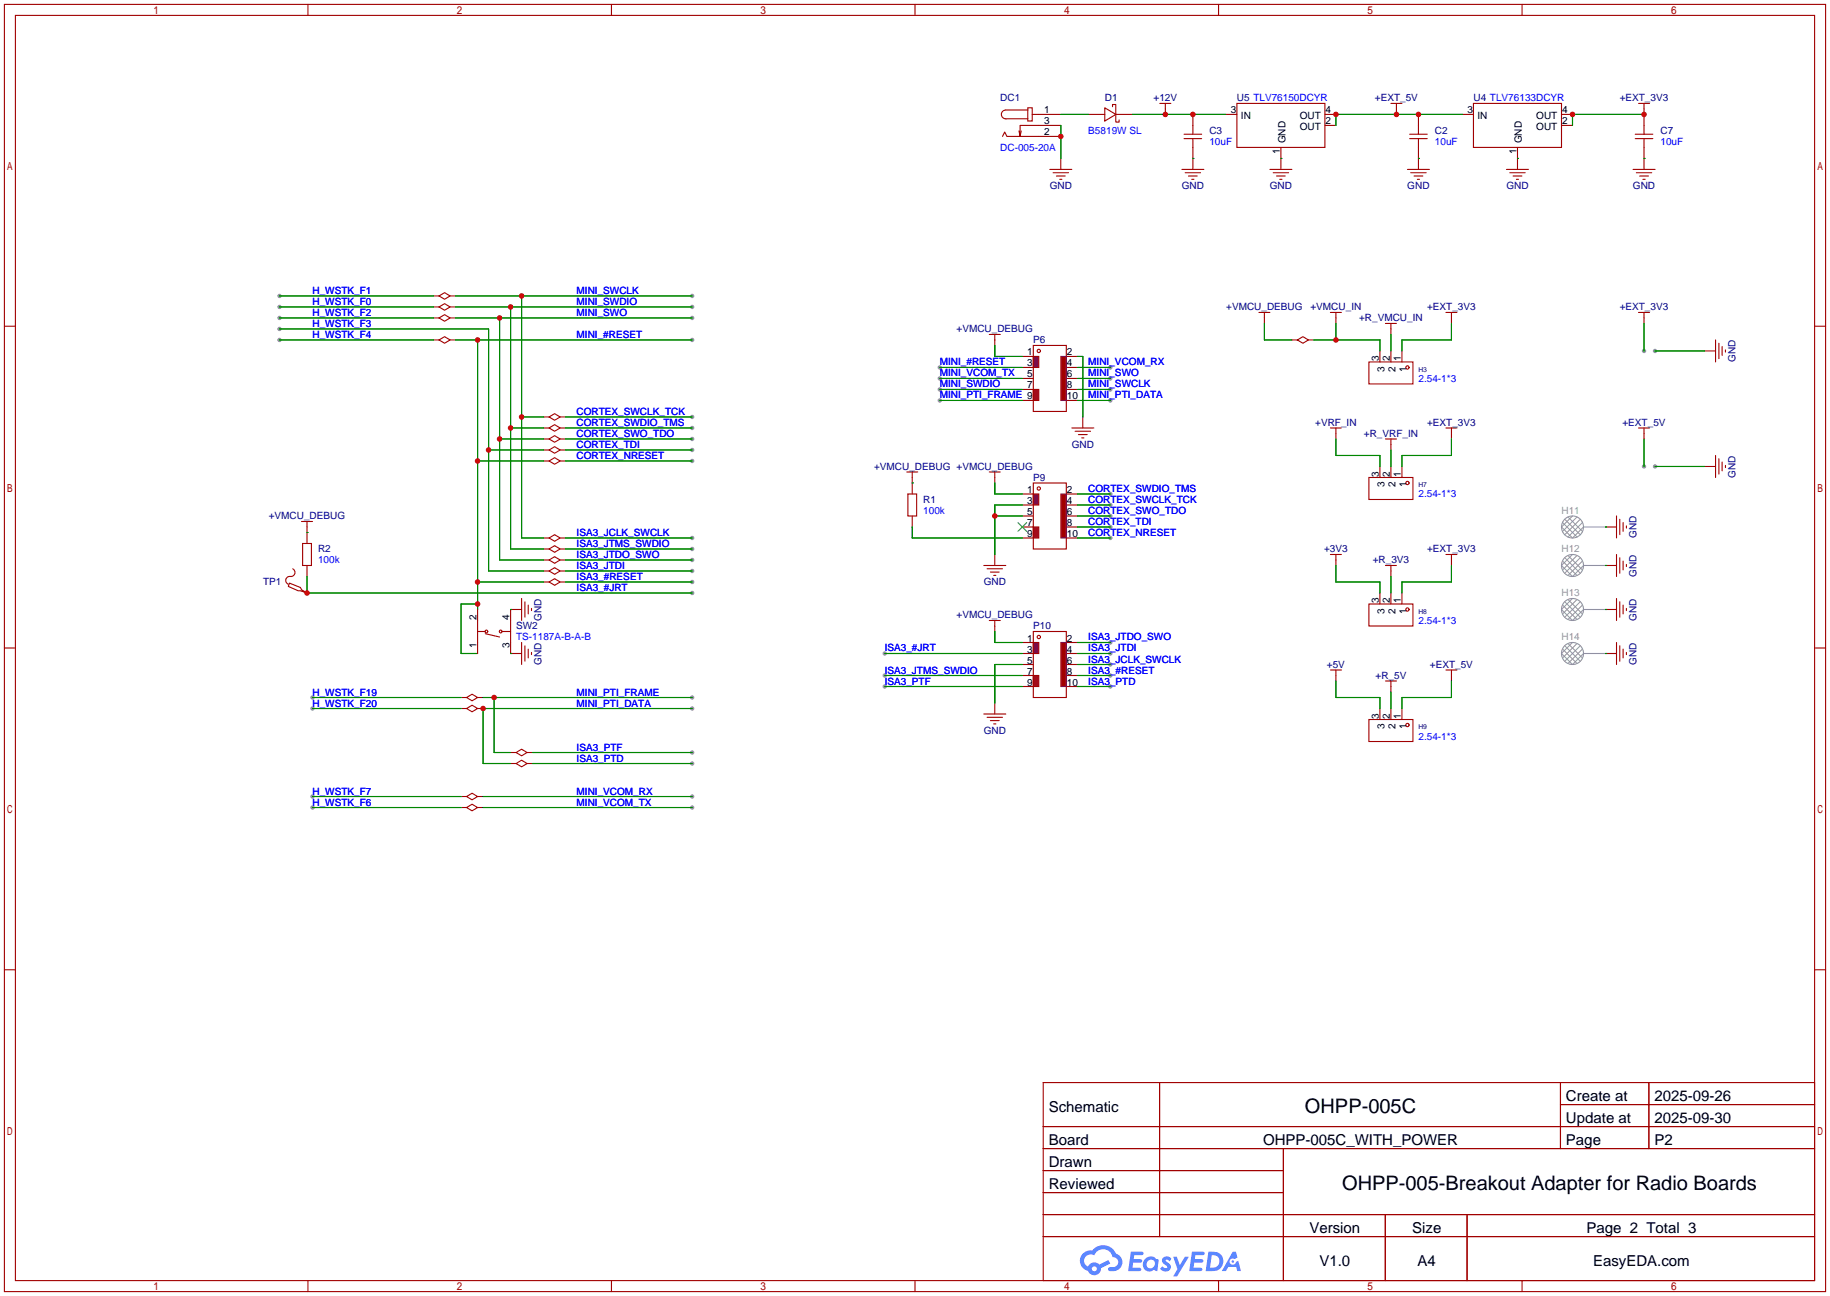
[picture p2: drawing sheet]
<svg xmlns="http://www.w3.org/2000/svg" width="422mm" height="299mm" viewBox="0 0 422 299" stroke-linecap="round" stroke-linejoin="round" font-family="sans-serif">
<g fill="#999">
<circle cx="216.9" cy="84.8" r=".51"/>
<circle cx="216.9" cy="87.4" r=".51"/>
<circle cx="216.9" cy="89.9" r=".51"/>
<circle cx="216.9" cy="92.5" r=".51"/>
<circle cx="256.3" cy="84.8" r=".51"/>
<circle cx="256.3" cy="87.4" r=".51"/>
<circle cx="256.3" cy="89.9" r=".51"/>
<circle cx="256.3" cy="92.5" r=".51"/>
<circle cx="256.3" cy="116.6" r=".51"/>
<circle cx="256.3" cy="119.1" r=".51"/>
<circle cx="256.3" cy="121.7" r=".51"/>
<circle cx="256.3" cy="124.2" r=".51"/>
<circle cx="256.3" cy="114" r=".51"/>
<circle cx="256.3" cy="150.9" r=".51"/>
<circle cx="256.3" cy="153.4" r=".51"/>
<circle cx="256.3" cy="156" r=".51"/>
<circle cx="256.3" cy="158.5" r=".51"/>
<circle cx="256.3" cy="148.3" r=".51"/>
<circle cx="204.2" cy="158.5" r=".51"/>
<circle cx="204.2" cy="150.9" r=".51"/>
<circle cx="204.2" cy="156" r=".51"/>
<circle cx="379.5" cy="81" r=".51"/>
<circle cx="382" cy="81" r=".51"/>
<circle cx="379.5" cy="107.7" r=".51"/>
<circle cx="382" cy="107.7" r=".51"/>
<circle cx="159.8" cy="96.3" r=".51"/>
<circle cx="159.8" cy="98.8" r=".51"/>
<circle cx="159.8" cy="101.3" r=".51"/>
<circle cx="159.8" cy="103.9" r=".51"/>
<circle cx="159.8" cy="106.4" r=".51"/>
<circle cx="159.8" cy="124.2" r=".51"/>
<circle cx="159.8" cy="126.7" r=".51"/>
<circle cx="159.8" cy="131.8" r=".51"/>
<circle cx="159.8" cy="134.4" r=".51"/>
<circle cx="159.8" cy="129.3" r=".51"/>
<circle cx="64.5" cy="68.3" r=".51"/>
<circle cx="159.8" cy="68.3" r=".51"/>
<circle cx="159.8" cy="70.9" r=".51"/>
<circle cx="64.5" cy="70.9" r=".51"/>
<circle cx="159.8" cy="73.4" r=".51"/>
<circle cx="64.5" cy="73.4" r=".51"/>
<circle cx="159.8" cy="78.5" r=".51"/>
<circle cx="64.5" cy="78.5" r=".51"/>
<circle cx="64.5" cy="75.9" r=".51"/>
<circle cx="72.1" cy="161" r=".51"/>
<circle cx="72.1" cy="163.6" r=".51"/>
<circle cx="159.8" cy="176.3" r=".51"/>
<circle cx="159.8" cy="183.9" r=".51"/>
<circle cx="72.1" cy="183.9" r=".51"/>
<circle cx="72.1" cy="186.4" r=".51"/>
<circle cx="159.8" cy="186.4" r=".51"/>
<circle cx="159.8" cy="173.7" r=".51"/>
<circle cx="159.8" cy="163.6" r=".51"/>
<circle cx="159.8" cy="161" r=".51"/>
<circle cx="159.8" cy="136.9" r=".51"/>
</g>
<g fill="none" stroke="#a10000" stroke-width=".25">
<path d="M1 1h420.4v297.2h-420.4zM3.6 3.6h415.2v292.1h-415.2zM71.1 1v2.6M141.1 1v2.6M211.2 1v2.6M281.3 1v2.6M351.3 1v2.6M1 75.3h2.6M418.8 75.3h2.6M1 149.6h2.6M418.8 149.6h2.6M1 223.9h2.6"/>
<path d="M418.8 223.9h2.6M240.8 249.9h178v45.8h-178zM267.7 249.9v35.6M360.2 249.9v15.3M360.2 255h58.6M380.6 249.9v15.3M240.8 260.1h178M240.8 265.2h178M240.8 270.3h55.4M240.8 275.3h55.4M296.2 265.2v30.5M71.1 295.7v2.5"/>
<path d="M141.1 295.7v2.5M211.2 295.7v2.5M240.8 280.4h178M240.8 285.5h178M281.3 295.7v2.5M319.8 280.4v15.3M338.6 280.4v15.3M351.3 295.7v2.5"/>
</g>
<g fill="#5487ff">
<path d="M268.5 290.3a1.3 1.3 0 0 1 1.9 .3l-.4 .6a.54 .54 0 0 0-1-.2l.2 .2a1.28 1.28 0 0 1 .8 2 1.53 1.53 0 0 1-2.2-.3l.5-.6 .8 .5a.31 .31 0 0 0 .3-.3 .31 .31 0 0 0-.2-.3 1.12 1.12 0 0 1-.7-1.9z"/>
<path d="M270.8 290.2h.8l.7 1.9 1.2-1.9h.9l-2.7 4.5h-.9l1-1.7z"/>
<path d="M261 289h2.3a.46 .46 0 0 1 .5 .1 .46 .46 0 0 1 .1 .5l-.3 .2h-1.8l-.1 .9h1.6a.4 .4 0 0 1 .3 .4 .4 .4 0 0 1-.4 .4h-1.6l-.2 1.2h1.4a.46 .46 0 0 1 .5 .1 .46 .46 0 0 1 .1 .5l-.4 .2h-2.6z"/>
<path d="M275.1 289h2.3a.47 .47 0 0 1 .5 .1 .47 .47 0 0 1 .1 .5l-.3 .2h-1.8l-.1 .9h1.6a.4 .4 0 0 1 .4 .4 .4 .4 0 0 1-.5 .4h-1.6l-.2 1.2h1.4a.46 .46 0 0 1 .5 .1 .46 .46 0 0 1 .1 .5l-.4 .2h-2.6z"/>
<path d="M284.5 289h.8l.3 1.3-.6 .4a.75 .75 0 0 0-1.1 .3 .75 .75 0 0 0 .5 1 .75 .75 0 0 0 .9-.6l.5-.3 .6 2.4h-.8l-.3-1h-1.8l-.5 1h-1z"/>
<path d="M278.9 289l-.6 4.5h1.4a2.27 2.27 0 0 0 2.7-2.3 2.27 2.27 0 0 0-2.7-2.2zM279.7 289.8a1.5 1.5 0 0 1 1.8 1.5 1.5 1.5 0 0 1-1.9 1.4h-.3z"/>
<path d="M264.4 290.6a1.6 1.6 0 0 0-.4 2.3 1.6 1.6 0 0 0 2.3 .2l.8 .4 .3-2.5-.1-.3h-.5a1.58 1.58 0 0 0-2.4-.1zM265 291.1a.99 .99 0 0 1 1.6 .6 .99 .99 0 0 1-1.3 1.1 .98 .98 0 0 1-.3-1.7z"/>
<path d="M250 289.4a2.37 2.37 0 0 0 1.1 4 1.54 1.54 0 0 0 1.8 1 1.54 1.54 0 0 0 1.2-1.6l2.2-1.1-.5-.8-2.1 1.1a1.57 1.57 0 0 0-2.6 .4 1.5 1.5 0 0 1-.7-2.1 1.5 1.5 0 0 1 2.2-.5 2.23 2.23 0 0 1 2.3-1.4 2.23 2.23 0 0 1 1.9 1.8 1.16 1.16 0 0 1 1.3 1.1 1.16 1.16 0 0 1-1.1 1.3h-.7a.47 .47 0 0 0-.5 .3 .47 .47 0 0 0 .4 .6 2.14 2.14 0 0 0 2.7-1.4 2.14 2.14 0 0 0-1.3-2.7 3.2 3.2 0 0 0-5.5-.7l-1.1 .1zM252 292.9a.6 .6 0 0 1 1.2 0 .6 .6 0 0 1-1.2 0z"/>
<circle cx="284.6" cy="291.3" r=".28"/>
</g>
<g fill="none" stroke="#a10000" stroke-width=".25">
<path d="M238.5 79.8h7.6v15.2h-7.6zM236 82.3h2.5M236 92.5h2.5M236 84.8h2.5M236 89.9h2.5M236 87.4h2.5M246.1 82.3h2.6M246.1 92.5h2.6M246.1 84.8h2.6M246.1 89.9h2.6M246.1 87.4h2.6"/>
<circle cx="239.8" cy="81" r=".38"/>
</g>
<path d="M244.9 82.3h1.2v10.2h-1.2z" fill="#900" stroke="#906" stroke-width=".25"/>
<path d="M238.5 82.3h1.3v2.5h-1.3z" fill="#906" stroke="#a10000" stroke-width=".25"/>
<path d="M238.5 89.9h1.3v2.6h-1.3z" fill="#903" stroke="#a10000" stroke-width=".25"/>
<g fill="none" stroke="#a10000" stroke-width=".25">
<path d="M228.3 77.2h2.6M229.6 77.2v2.6M247.4 98.8h5.1M248.2 99.6h3.5M249.9 96.3v2.5M316 83.6h10.1v5h-10.1zM318.5 81v2.6M321.1 81v2.6M323.6 81v2.6M236 114h2.5M236 116.6h2.5M236 119.1h2.5"/>
<path d="M238.5 111.5h7.6v15.2h-7.6zM246.1 114h2.6M246.1 116.6h2.6M246.1 119.1h2.6M248.9 100.3h2.1M249.7 101.1h.5M236 124.2h2.5M236 121.7h2.5M246.1 124.2h2.6M246.1 121.7h2.6"/>
<circle cx="324.9" cy="84.8" r=".38"/>
<circle cx="239.8" cy="112.8" r=".38"/>
</g>
<path d="M229.6 79.8v2.5h6.4M216.9 84.8h19.1M216.9 87.4h19.1M216.9 89.9h19.1M216.9 92.5h19.1M248.7 84.8h7.6M248.7 87.4h7.6M248.7 89.9h7.6M248.7 92.5h7.6M248.7 82.3h1.2v14" fill="none" stroke="#008700" stroke-width=".25"/>
<path d="M234.9 120.6l2.1 2.1M237 120.6l-2.1 2.1" fill="none" stroke="#3c3" stroke-width=".25"/>
<path d="M244.9 114h1.2v10.2h-1.2z" fill="#900" stroke="#906" stroke-width=".25"/>
<path d="M238.5 114h1.3v2.6h-1.3z" fill="#906" stroke="#a10000" stroke-width=".25"/>
<path d="M238.5 121.7h1.3v2.5h-1.3z" fill="#903" stroke="#a10000" stroke-width=".25"/>
<path d="M210.6 111.5h.1M229.6 119.1h6.4M229.6 111.5v2.5h6.4M236 116.6h-6.4v11.4M248.7 116.6h7.6M248.7 119.1h7.6M248.7 114h7.6M210.6 121.7v2.5h25.4M248.7 121.7h7.6M248.7 124.2h7.6" fill="none" stroke="#008700" stroke-width=".25"/>
<g fill="none" stroke="#a10000" stroke-width=".25">
<path d="M209.3 109h2.5M209.5 114h2.1v5.1h-2.1zM210.6 109v5M210.6 119.1v2.6M228.3 109h2.6M229.6 109v2.5M227.1 130.6h5.1M227.8 131.3h3.6M228.6 132.1h2M229.4 132.8h.5M229.6 128v2.6M236 148.3h2.5"/>
<path d="M236 158.5h2.5M236 150.9h2.5M236 156h2.5M236 153.4h2.5M238.5 145.8h7.6v15.2h-7.6zM246.1 148.3h2.6M246.1 158.5h2.6M246.1 150.9h2.6M246.1 156h2.6M246.1 153.4h2.6"/>
<circle cx="239.8" cy="147.1" r=".38"/>
</g>
<path d="M244.9 148.3h1.2v10.2h-1.2z" fill="#900" stroke="#906" stroke-width=".25"/>
<path d="M238.5 148.3h1.3v2.6h-1.3z" fill="#906" stroke="#a10000" stroke-width=".25"/>
<path d="M238.5 156h1.3v2.5h-1.3z" fill="#903" stroke="#a10000" stroke-width=".25"/>
<g fill="none" stroke="#008700" stroke-width=".25">
<path d="M244.9 26.4h6.3M244.9 29v7.6M261.4 26.4h21.6M275.3 36.6h.1M295.7 36.6h.1M327.4 36.6h.1M337.6 26.4h-29.2v2.6M350.3 36.6h.1M379.5 36.6h.1M379.5 26.4h-16.5v2.6M64.5 78.5h35.6M64.5 75.9h48.3v55.9h12.7"/>
<path d="M64.5 68.3h35.6M64.5 70.9h35.6M64.5 73.4h35.6M105.2 78.5h54.6M105.2 68.3h54.6M105.2 70.9h54.6M105.2 73.4h54.6M110.2 78.5v62.2M115.3 73.4v55.9h10.2M117.9 70.9v55.8h7.6M120.4 68.3v55.9h5.1M291.8 74.7v3.8h6.4"/>
<path d="M303.3 78.5h15.2v2.5M308.4 74.7v3.8M321.1 77.2v3.8M335 74.7v3.8h-11.4v2.5M379.5 74.7v6.3M117.9 98.8h7.6M120.4 96.3h5.1M130.6 96.3h29.2M130.6 98.8h29.2M382 81h11.4M110.2 106.4h15.3M112.8 103.9h12.7"/>
<path d="M115.3 101.3h10.2M130.6 101.3h29.2M130.6 103.9h29.2M130.6 106.4h29.2M308.4 101.3v3.9h10.1v2.5M321.1 103.9v3.8M335 101.3v3.9h-11.4v2.5M379.5 101.3v6.4M382 107.7h11.4M70.9 122.9h.1M70.9 133.1v3.8h88.9M110.2 139.4h-3.8v11.5h3.8"/>
<path d="M110.2 134.4h15.3M130.6 134.4h29.2M130.6 124.2h29.2M130.6 126.7h29.2M130.6 131.8h29.2M130.6 129.3h29.2M308.4 130.6v3.8h10.1v2.5M321.1 133.1v3.8M335 130.6v3.8h-11.4v2.5M370.6 121.7h.1M370.6 130.6h.1M117.9 140.7h.1"/>
<path d="M117.9 150.9h.1M204.2 150.9h31.8M204.2 156h31.8M204.2 158.5h31.8M229.6 145.8v2.5h6.4M236 153.4h-6.4v8.9M248.7 150.9h7.6M248.7 153.4h7.6M248.7 156h7.6M248.7 158.5h7.6M248.7 148.3h7.6M308.4 157.2v3.8h10.1v2.6"/>
<path d="M321.1 159.8v3.8M335 157.2v3.8h-11.4v2.6M370.6 140.7h.1M370.6 150.9h.1M72.1 161h34.3M72.1 163.6h34.3M111.5 161h48.3M114 161v12.7h3.9M122.9 176.3h36.9M122.9 173.7h36.9M159.8 163.6h-48.3v12.7h6.4M72.1 183.9h34.3"/>
<path d="M72.1 186.4h34.3M111.5 183.9h48.3M111.5 186.4h48.3"/>
</g>
<g fill="none" stroke="#a10000" stroke-width=".25">
<path d="M231.4 31.5l.5-1 .5 1h12.5M235.7 30.2l-.2 1.3M237.2 24.9h1.1v3h-1.1zM237.2 25.4h-5a1.02 1.02 0 0 0-1.1 1 1.02 1.02 0 0 0 1.1 1h5M238.3 26.4h6.6M242.3 39.1h5.1M243.1 39.9h3.5M244.9 29h-9.4v2.5l-.3-1.3M244.9 36.6v2.5M251.2 26.4h3.8M255 24.9l2.6 1.5-2.6 1.5zM256.8 24.6v-.5h.8v4.1h.7v-.5"/>
<path d="M257.6 26.4h3.8M267.7 23.9h2.6M269 23.9v2.5M272.8 39.1h5.1M273.3 31h4.1M273.3 32h4.1M273.6 39.9h3.5M275.3 26.4v4.6M275.3 32v7.1M283 26.4h2.5M285.5 23.9h20.3v10.1h-20.3zM293.1 39.1h5.1"/>
<path d="M293.9 39.9h3.5M295.7 34v5.1M305.8 29h2.6M305.8 26.4h2.6M321.1 23.9h2.5M322.3 23.9v2.5M324.9 39.1h5M325.4 31h4M325.4 32h4M325.6 39.9h3.6M327.4 26.4v4.6M327.4 32v7.1"/>
<path d="M337.6 26.4h2.5M340.1 23.9h20.3v10.1h-20.3zM347.7 39.1h5.1M348.5 39.9h3.5M350.3 34v5.1M360.4 29h2.6M360.4 26.4h2.6M376.9 39.1h5.1M377.4 31h4.1M377.4 32h4.1M377.7 39.9h3.6M378.2 23.9h2.5"/>
<path d="M379.5 23.9v7.1M379.5 32v7.1M243.8 40.6h2.1M244.6 41.4h.5M274.3 40.6h2.1M275.1 41.4h.5M294.6 40.6h2.1M295.4 41.4h.5M326.4 40.6h2M327.2 41.4h.5M349.2 40.6h2.1M350 41.4h.5"/>
<path d="M378.5 40.6h2M379.2 41.4h.5M100.1 78.5h1.2M100.1 68.3h1.2M100.1 70.9h1.2M100.1 73.4h1.2M101.3 68.3l1.3-.7 1.3 .7-1.3 .8zM101.3 70.9l1.3-.8 1.3 .8-1.3 .7zM101.3 73.4l1.3-.8 1.3 .8-1.3 .8zM101.3 78.5l1.3-.8 1.3 .8-1.3 .7zM103.9 78.5h1.3M103.9 68.3h1.3"/>
<path d="M103.9 70.9h1.3M103.9 73.4h1.3M290.6 72.1h2.5M291.8 72.1v2.6M298.2 78.5h1.3M299.5 78.5l1.2-.8 1.3 .8-1.3 .7zM302 78.5h1.3M307.1 72.1h2.5M308.4 72.1v2.6M319.8 74.7h2.5M321.1 74.7v2.5M333.8 72.1h2.5"/>
<path d="M335 72.1v2.6M378.2 72.1h2.5M379.5 72.1v2.6M396 78.5v5.1M396.7 79.2v3.6M125.5 98.8h1.2M125.5 96.3h1.2M126.7 96.3l1.3-.8 1.3 .8-1.3 .7zM126.7 98.8l1.3-.8 1.3 .8-1.3 .8zM129.3 98.8h1.3M129.3 96.3h1.3M307.1 98.8h2.5"/>
<path d="M308.4 98.8v2.5M333.8 98.8h2.5M335 98.8v2.5M378.2 98.8h2.5M379.5 98.8v2.5M393.4 81h2.6M397.5 80v2M398.3 80.8v.5M125.5 101.3h1.2M125.5 103.9h1.2M125.5 106.4h1.2M126.7 101.3l1.3-.7 1.3 .7-1.3 .8z"/>
<path d="M126.7 103.9l1.3-.8 1.3 .8-1.3 .7zM126.7 106.4l1.3-.7 1.3 .7-1.3 .8zM129.3 101.3h1.3M129.3 103.9h1.3M129.3 106.4h1.3M316 110.2h10.1v5.1h-10.1zM318.5 107.7v2.5M319.8 101.3h2.5M321.1 101.3v2.6M321.1 107.7v2.5M323.6 107.7v2.5M373.1 119.1v5.1"/>
<path d="M373.9 119.9v3.5M393.4 107.7h2.6M396 105.2v5M396.7 105.9v3.6M397.5 106.7v2M398.3 107.4v.6M66.8 134.6l2.5 1 .3 .5 1.3 .8-1.6-.5h-.5l-2.3-1zM67.6 131.3a.98 .98 0 0 1 .4 1.3 .98 .98 0 0 1-1.3 .5 .93 .93 0 0 0-.7 .8 .93 .93 0 0 0 .5 1M69.6 120.4h2.5M69.8 125.5h2.1v5.1h-2.1zM70.6 136.9h.3M70.9 120.4v5.1"/>
<path d="M70.9 130.6v2.5M120.4 138.2v5.1M121.2 138.9v3.6M121.9 139.7v2M125.5 124.2h1.2M125.5 126.7h1.2M125.5 131.8h1.2M125.5 134.4h1.2M125.5 129.3h1.2M126.7 124.2l1.3-.8 1.3 .8-1.3 .8zM126.7 126.7l1.3-.7 1.3 .7-1.3 .8zM126.7 131.8l1.3-.7 1.3 .7-1.3 .8z"/>
<path d="M126.7 134.4l1.3-.8 1.3 .8-1.3 .7zM126.7 129.3l1.3-.8 1.3 .8-1.3 .7zM129.3 124.2h1.3M129.3 126.7h1.3M129.3 131.8h1.3M129.3 134.4h1.3M129.3 129.3h1.3M307.1 128h2.5M308.4 128v2.6M316 139.4h10.1v5.1h-10.1zM318.5 136.9v2.5M319.8 130.6h2.5"/>
<path d="M321.1 130.6v2.5M321.1 136.9v2.5M323.6 136.9v2.5M333.8 128h2.5M335 128v2.6M370.6 130.6h2.5M370.6 121.7h2.5M373.1 128v5.1M373.1 138.2v5.1M373.9 128.8v3.5M373.9 138.9v3.6M374.6 120.6v2.1"/>
<path d="M374.6 129.5v2.1M374.6 139.7v2M375.4 121.4v.5M375.4 130.3v.5M110.2 140.7v10.2M110.2 145.8h1.8M112 146.3l3.3 .8M116.1 145.8h1.8M120.4 140.7h-2.5v10.2h2.5M120.4 148.3v5.1M121.2 149.1v3.6M121.9 149.9v2"/>
<path d="M122.7 140.5v.5M122.7 150.6v.5M228.3 143.3h2.6M229.6 143.3v2.5M307.1 154.7h2.5M308.4 154.7v2.5M319.8 157.2h2.5M321.1 157.2v2.6M333.8 154.7h2.5M335 154.7v2.5M370.6 140.7h2.5M370.6 150.9h2.5"/>
<path d="M373.1 148.3v5.1M373.9 149.1v3.6M374.6 149.9v2M375.4 140.5v.5M375.4 150.6v.5M106.4 161h1.3M106.4 163.6h1.3M107.7 161l1.3-.7 1.2 .7-1.2 .8zM107.7 163.6l1.3-.8 1.2 .8-1.2 .7zM110.2 161h1.3M110.2 163.6h1.3M117.9 173.7h1.2"/>
<path d="M117.9 176.3h1.2M119.1 173.7l1.3-.7 1.3 .7-1.3 .8zM119.1 176.3l1.3-.8 1.3 .8-1.3 .7zM121.7 173.7h1.2M121.7 176.3h1.2M227.1 164.8h5.1M227.8 165.6h3.6M228.6 166.4h2M229.4 167.1h.5M229.6 162.3v2.5M316 166.1h10.1v5.1h-10.1zM318.5 163.6v2.5"/>
<path d="M321.1 163.6v2.5M323.6 163.6v2.5M106.4 183.9h1.3M106.4 186.4h1.3M107.7 183.9l1.3-.8 1.2 .8-1.2 .8zM107.7 186.4l1.3-.7 1.2 .7-1.2 .8zM110.2 183.9h1.3M110.2 186.4h1.3"/>
<circle cx="324.9" cy="111.5" r=".38"/>
<circle cx="112.3" cy="145.8" r=".32"/>
<circle cx="115.6" cy="145.8" r=".32"/>
<circle cx="324.9" cy="140.7" r=".38"/>
<circle cx="324.9" cy="167.4" r=".38"/>
</g>
<g fill="none" stroke="#999" stroke-width=".25">
<path d="M365.5 121.7h5.1M365.5 130.6h5.1M365.5 140.7h5.1M365.5 150.9h5.1"/>
<circle cx="363" cy="121.7" r="2.54"/>
<circle cx="363" cy="130.6" r="2.54"/>
<circle cx="363" cy="140.7" r="2.54"/>
<circle cx="363" cy="150.9" r="2.54"/>
</g>
<g fill="none" stroke="#999" stroke-width=".23">
<path d="M361.2 119.9l3.6 3.6M361.9 119.4l3.4 3.3M363 119.1l-2.6 2.6 2.6 2.5 2.5-2.5M364 119.4l-3.3 3.3M364.8 119.9l-3.6 3.6M360.7 120.6l3.3 3.4M360.7 129.5l3.3 3.4M360.7 139.7l3.3 3.3M361.2 128.8l3.6 3.6M361.2 138.9l3.6 3.6M361.9 128.2l3.4 3.4M361.9 138.4l3.4 3.4"/>
<path d="M363 128l-2.6 2.6 2.6 2.5 2.5-2.5M363 138.2l-2.6 2.5 2.6 2.6 2.5-2.6M364 128.2l-3.3 3.4M364 138.4l-3.3 3.4M364.8 128.8l-3.6 3.6M364.8 138.9l-3.6 3.6M365.3 120.6l-3.4 3.4M365.3 129.5l-3.4 3.4M365.3 139.7l-3.4 3.3M360.7 149.8l3.3 3.4M361.2 149.1l3.6 3.6M361.9 148.6l3.4 3.3"/>
<path d="M363 148.3l-2.6 2.6 2.6 2.5 2.5-2.5M364 148.6l-3.3 3.3M364.8 149.1l-3.6 3.6M365.3 149.8l-3.4 3.4"/>
</g>
<g fill="#c00">
<circle cx="229.6" cy="119.1" r=".63"/>
<circle cx="308.4" cy="78.5" r=".63"/>
<circle cx="120.4" cy="68.3" r=".63"/>
<circle cx="120.4" cy="96.3" r=".63"/>
<circle cx="117.9" cy="70.9" r=".63"/>
<circle cx="117.9" cy="98.8" r=".63"/>
<circle cx="115.3" cy="73.4" r=".63"/>
<circle cx="115.3" cy="101.3" r=".63"/>
<circle cx="110.2" cy="78.5" r=".63"/>
<circle cx="110.2" cy="106.4" r=".63"/>
<circle cx="110.2" cy="134.4" r=".63"/>
<circle cx="110.2" cy="139.4" r=".63"/>
<circle cx="112.8" cy="103.9" r=".63"/>
<circle cx="111.5" cy="163.6" r=".63"/>
<circle cx="114" cy="161" r=".63"/>
<circle cx="70.9" cy="136.9" r=".63"/>
<circle cx="308.4" cy="26.4" r=".63"/>
<circle cx="322.3" cy="26.4" r=".63"/>
<circle cx="327.4" cy="26.4" r=".63"/>
<circle cx="363" cy="26.4" r=".63"/>
<circle cx="379.5" cy="26.4" r=".63"/>
<circle cx="244.9" cy="31.5" r=".63"/>
<circle cx="275.3" cy="26.4" r=".63"/>
<circle cx="269" cy="26.4" r=".63"/>
</g>
<g font-size="4.6">
<text x="301.2" y="257">OHPP-005C</text>
<text x="309.8" y="274.8">OHPP-005-Breakout Adapter for Radio Boards</text>
</g>
<g font-size="3.5">
<text x="242.1" y="256.7">Schematic</text>
<text x="361.5" y="254.2">Create at</text>
<text x="381.9" y="254.2">2025-09-26</text>
<text x="361.5" y="259.2">Update at</text>
<text x="381.9" y="259.2">2025-09-30</text>
<text x="242.1" y="264.3">Board</text>
<text x="242.1" y="269.4">Drawn</text>
<text x="291.5" y="264.3">OHPP-005C_WITH_POWER</text>
<text x="361.5" y="264.3">Page</text>
<text x="381.9" y="264.3">P2</text>
<text x="242.1" y="274.5">Reviewed</text>
<text x="302.3" y="284.6">Version</text>
<text x="326" y="284.6">Size</text>
<text x="366.2" y="284.6">Page 2 Total 3</text>
<text x="304.6" y="292.3">V1.0</text>
<text x="327.2" y="292.3">A4</text>
<text x="367.7" y="292.3">EasyEDA.com</text>
</g>
<g font-size="2.3" fill="#000080">
<text x="230.9" y="23.4">DC1</text>
<text x="255" y="23.4">D1</text>
<text x="266.3" y="23.4">+12V</text>
<text x="285.5" y="23.4">U5 TLV76150DCYR</text>
<text x="317.4" y="23.4">+EXT_5V</text>
<text x="340.1" y="23.4">U4 TLV76133DCYR</text>
<text x="373.9" y="23.4">+EXT_3V3</text>
<text x="279.1" y="31">C3</text>
<text x="331.2" y="31">C2</text>
<text x="383.3" y="31">C7</text>
<text x="242.3" y="43.7">GND</text>
<text x="272.8" y="43.7">GND</text>
<text x="293.1" y="43.7">GND</text>
<text x="324.8" y="43.7">GND</text>
<text x="347.7" y="43.7">GND</text>
<text x="376.9" y="43.7">GND</text>
<text x="283" y="71.7">+VMCU_DEBUG</text>
<text x="302.5" y="71.7">+VMCU_IN</text>
<text x="329.4" y="71.7">+EXT_3V3</text>
<text x="373.9" y="71.7">+EXT_3V3</text>
<text x="220.8" y="76.8">+VMCU_DEBUG</text>
<text x="313.7" y="74.2">+R_VMCU_IN</text>
<text x="238.5" y="79.3">P6</text>
<text x="400.6" y="83.6" transform="rotate(-90 400.6 83.6)">GND</text>
<text x="303.6" y="98.3">+VRF_IN</text>
<text x="314.8" y="100.9">+R_VRF_IN</text>
<text x="329.4" y="98.3">+EXT_3V3</text>
<text x="374.5" y="98.3">+EXT_5V</text>
<text x="247.4" y="103.4">GND</text>
<text x="201.7" y="108.5">+VMCU_DEBUG +VMCU_DEBUG</text>
<text x="238.5" y="111">P9</text>
<text x="400.6" y="110.3" transform="rotate(-90 400.6 110.3)">GND</text>
<text x="62" y="119.9">+VMCU_DEBUG</text>
<text x="213.1" y="116.1">R1</text>
<text x="377.7" y="124.2" transform="rotate(-90 377.7 124.2)">GND</text>
<text x="73.4" y="127.6">R2</text>
<text x="305.6" y="127.6">+3V3</text>
<text x="316.9" y="130.1">+R_3V3</text>
<text x="329.4" y="127.6">+EXT_3V3</text>
<text x="60.7" y="135.2">TP1</text>
<text x="227.1" y="135.2">GND</text>
<text x="377.7" y="133.1" transform="rotate(-90 377.7 133.1)">GND</text>
<text x="125" y="143.3" transform="rotate(-90 125 143.3)">GND</text>
<text x="220.8" y="142.8">+VMCU_DEBUG</text>
<text x="377.7" y="143.3" transform="rotate(-90 377.7 143.3)">GND</text>
<text x="119.1" y="145.3">SW2</text>
<text x="238.5" y="145.3">P10</text>
<text x="125" y="153.4" transform="rotate(-90 125 153.4)">GND</text>
<text x="306.3" y="154.2">+5V</text>
<text x="330.1" y="154.2">+EXT_5V</text>
<text x="377.7" y="153.4" transform="rotate(-90 377.7 153.4)">GND</text>
<text x="317.5" y="156.8">+R_5V</text>
<text x="227.1" y="169.5">GND</text>
</g>
<g font-size="2.3">
<text x="241" y="26.2">1</text>
<text x="241" y="28.7">3</text>
<text x="284.1" y="26.2">3</text>
<text x="286.4" y="27.5">IN</text>
<text x="300" y="30">OUT</text>
<text x="300" y="27.5">OUT</text>
<text x="305.9" y="28.7">2</text>
<text x="305.9" y="26.2">4</text>
<text x="338.7" y="26.2">3</text>
<text x="341" y="27.5">IN</text>
<text x="354.6" y="30">OUT</text>
<text x="354.6" y="27.5">OUT</text>
<text x="360.6" y="28.7">2</text>
<text x="360.6" y="26.2">4</text>
<text x="241" y="31.3">2</text>
<text x="295.4" y="35.4" transform="rotate(-90 295.4 35.4)">1</text>
<text x="296.7" y="33.1" transform="rotate(-90 296.7 33.1)">GND</text>
<text x="350" y="35.4" transform="rotate(-90 350 35.4)">1</text>
<text x="351.3" y="33.1" transform="rotate(-90 351.3 33.1)">GND</text>
<text x="237.1" y="82.1">1</text>
<text x="246.3" y="82.1">2</text>
<text x="318.3" y="83.4" transform="rotate(-90 318.3 83.4)">3</text>
<text x="320.8" y="83.4" transform="rotate(-90 320.8 83.4)">2</text>
<text x="323.4" y="83.4" transform="rotate(-90 323.4 83.4)">1</text>
<text x="237.1" y="84.6">3</text>
<text x="237.1" y="87.1">5</text>
<text x="237.1" y="89.7">7</text>
<text x="246.3" y="89.7">8</text>
<text x="246.3" y="87.1">6</text>
<text x="246.3" y="84.6">4</text>
<text x="319.6" y="85.8" transform="rotate(-90 319.6 85.8)">3</text>
<text x="322.1" y="85.8" transform="rotate(-90 322.1 85.8)">2</text>
<text x="324.6" y="85.8" transform="rotate(-90 324.6 85.8)">1</text>
<text x="246.3" y="92.2">10</text>
<text x="237.1" y="113.8">1</text>
<text x="246.3" y="113.8">2</text>
<text x="318.3" y="110.1" transform="rotate(-90 318.3 110.1)">3</text>
<text x="319.6" y="112.5" transform="rotate(-90 319.6 112.5)">3</text>
<text x="320.8" y="110.1" transform="rotate(-90 320.8 110.1)">2</text>
<text x="322.1" y="112.5" transform="rotate(-90 322.1 112.5)">2</text>
<text x="323.4" y="110.1" transform="rotate(-90 323.4 110.1)">1</text>
<text x="324.6" y="112.5" transform="rotate(-90 324.6 112.5)">1</text>
<text x="237.1" y="116.4">3</text>
<text x="237.1" y="118.9">5</text>
<text x="246.3" y="118.9">6</text>
<text x="246.3" y="116.4">4</text>
<text x="237.1" y="121.4">7</text>
<text x="237.1" y="124">9</text>
<text x="246.3" y="124">10</text>
<text x="246.3" y="121.4">8</text>
<text x="110" y="143.3" transform="rotate(-90 110 143.3)">2</text>
<text x="117.6" y="143.3" transform="rotate(-90 117.6 143.3)">4</text>
<text x="318.3" y="139.3" transform="rotate(-90 318.3 139.3)">3</text>
<text x="319.6" y="141.7" transform="rotate(-90 319.6 141.7)">3</text>
<text x="320.8" y="139.3" transform="rotate(-90 320.8 139.3)">2</text>
<text x="322.1" y="141.7" transform="rotate(-90 322.1 141.7)">2</text>
<text x="323.4" y="139.3" transform="rotate(-90 323.4 139.3)">1</text>
<text x="324.6" y="141.7" transform="rotate(-90 324.6 141.7)">1</text>
<text x="110" y="149.6" transform="rotate(-90 110 149.6)">1</text>
<text x="117.6" y="149.6" transform="rotate(-90 117.6 149.6)">3</text>
<text x="237.1" y="148.1">1</text>
<text x="246.3" y="148.1">2</text>
<text x="237.1" y="150.6">3</text>
<text x="237.1" y="153.2">5</text>
<text x="237.1" y="155.7">7</text>
<text x="246.3" y="155.7">8</text>
<text x="246.3" y="153.2">6</text>
<text x="246.3" y="150.6">4</text>
<text x="237.1" y="158.3">9</text>
<text x="246.3" y="158.3">10</text>
<text x="318.3" y="166" transform="rotate(-90 318.3 166)">3</text>
<text x="320.8" y="166" transform="rotate(-90 320.8 166)">2</text>
<text x="323.4" y="166" transform="rotate(-90 323.4 166)">1</text>
<text x="319.6" y="168.3" transform="rotate(-90 319.6 168.3)">3</text>
<text x="322.1" y="168.3" transform="rotate(-90 322.1 168.3)">2</text>
<text x="324.6" y="168.3" transform="rotate(-90 324.6 168.3)">1</text>
</g>
<g font-size="2.3" fill="#00f">
<text x="230.9" y="34.8">DC-005-20A</text>
<text x="251.2" y="31">B5819W SL</text>
<text x="279.1" y="33.6">10uF</text>
<text x="331.2" y="33.6">10uF</text>
<text x="383.3" y="33.6">10uF</text>
<text x="72.1" y="67.9">H_WSTK_F1</text>
<text x="72.1" y="70.4">H_WSTK_F0</text>
<text x="133.1" y="67.9">MINI_SWCLK</text>
<text x="133.1" y="70.4">MINI_SWDIO</text>
<text x="72.1" y="72.9">H_WSTK_F2</text>
<text x="72.1" y="75.5">H_WSTK_F3</text>
<text x="133.1" y="72.9">MINI_SWO</text>
<text x="72.1" y="78">H_WSTK_F4</text>
<text x="133.1" y="78">MINI_#RESET</text>
<text x="216.9" y="84.4">MINI_#RESET</text>
<text x="216.9" y="86.9">MINI_VCOM_TX</text>
<text x="216.9" y="89.5">MINI_SWDIO</text>
<text x="251.2" y="84.4">MINI_VCOM_RX</text>
<text x="251.2" y="86.9">MINI_SWO</text>
<text x="251.2" y="89.5">MINI_SWCLK</text>
<text x="327.4" y="88.2">2.54-1*3</text>
<text x="133.1" y="95.8">CORTEX_SWCLK_TCK</text>
<text x="216.9" y="92">MINI_PTI_FRAME 9</text>
<text x="251.2" y="92">MINI_PTI_DATA</text>
<text x="133.1" y="98.3">CORTEX_SWDIO_TMS</text>
<text x="133.1" y="100.9">CORTEX_SWO_TDO</text>
<text x="133.1" y="103.4">CORTEX_TDI</text>
<text x="133.1" y="106">CORTEX_NRESET</text>
<text x="251.2" y="113.6">CORTEX_SWDIO_TMS</text>
<text x="213.1" y="118.7">100k</text>
<text x="251.2" y="116.1">CORTEX_SWCLK_TCK</text>
<text x="251.2" y="118.7">CORTEX_SWO_TDO</text>
<text x="327.4" y="114.9">2.54-1*3</text>
<text x="133.1" y="123.7">ISA3_JCLK_SWCLK</text>
<text x="251.2" y="121.2">CORTEX_TDI</text>
<text x="251.2" y="123.7">CORTEX_NRESET</text>
<text x="73.4" y="130.1">100k</text>
<text x="133.1" y="126.3">ISA3_JTMS_SWDIO</text>
<text x="133.1" y="131.4">ISA3_JTDI</text>
<text x="133.1" y="128.8">ISA3_JTDO_SWO</text>
<text x="133.1" y="133.9">ISA3_#RESET</text>
<text x="133.1" y="136.4">ISA3_#JRT</text>
<text x="119.1" y="147.9">TS-1187A-B-A-B</text>
<text x="251.2" y="147.9">ISA3_JTDO_SWO</text>
<text x="327.4" y="144.1">2.54-1*3</text>
<text x="204.2" y="150.4">ISA3_#JRT</text>
<text x="204.2" y="155.5">ISA3_JTMS_SWDIO</text>
<text x="251.2" y="150.4">ISA3_JTDI</text>
<text x="251.2" y="153">ISA3_JCLK_SWCLK</text>
<text x="251.2" y="155.5">ISA3_#RESET</text>
<text x="72.1" y="160.6">H_WSTK_F19</text>
<text x="133.1" y="160.6">MINI_PTI_FRAME</text>
<text x="204.2" y="158">ISA3_PTF</text>
<text x="251.2" y="158">ISA3_PTD</text>
<text x="72.1" y="163.1">H_WSTK_F20</text>
<text x="133.1" y="163.1">MINI_PTI_DATA</text>
<text x="133.1" y="173.3">ISA3_PTF</text>
<text x="327.4" y="170.7">2.54-1*3</text>
<text x="133.1" y="175.8">ISA3_PTD</text>
<text x="72.1" y="183.4">H_WSTK_F7</text>
<text x="72.1" y="186">H_WSTK_F6</text>
<text x="133.1" y="183.4">MINI_VCOM_RX</text>
<text x="133.1" y="186">MINI_VCOM_TX</text>
</g>
<g font-size="2.3" fill="#999">
<text x="360.4" y="118.7">H11</text>
<text x="360.4" y="127.6">H12</text>
<text x="360.4" y="137.7">H13</text>
<text x="360.4" y="147.9">H14</text>
</g>
<g font-size="1.6" fill="#000080">
<text x="327.4" y="85.8">H3</text>
<text x="327.4" y="112.5">H7</text>
<text x="327.4" y="141.7">H8</text>
<text x="327.4" y="168.3">H9</text>
</g>
</svg>
